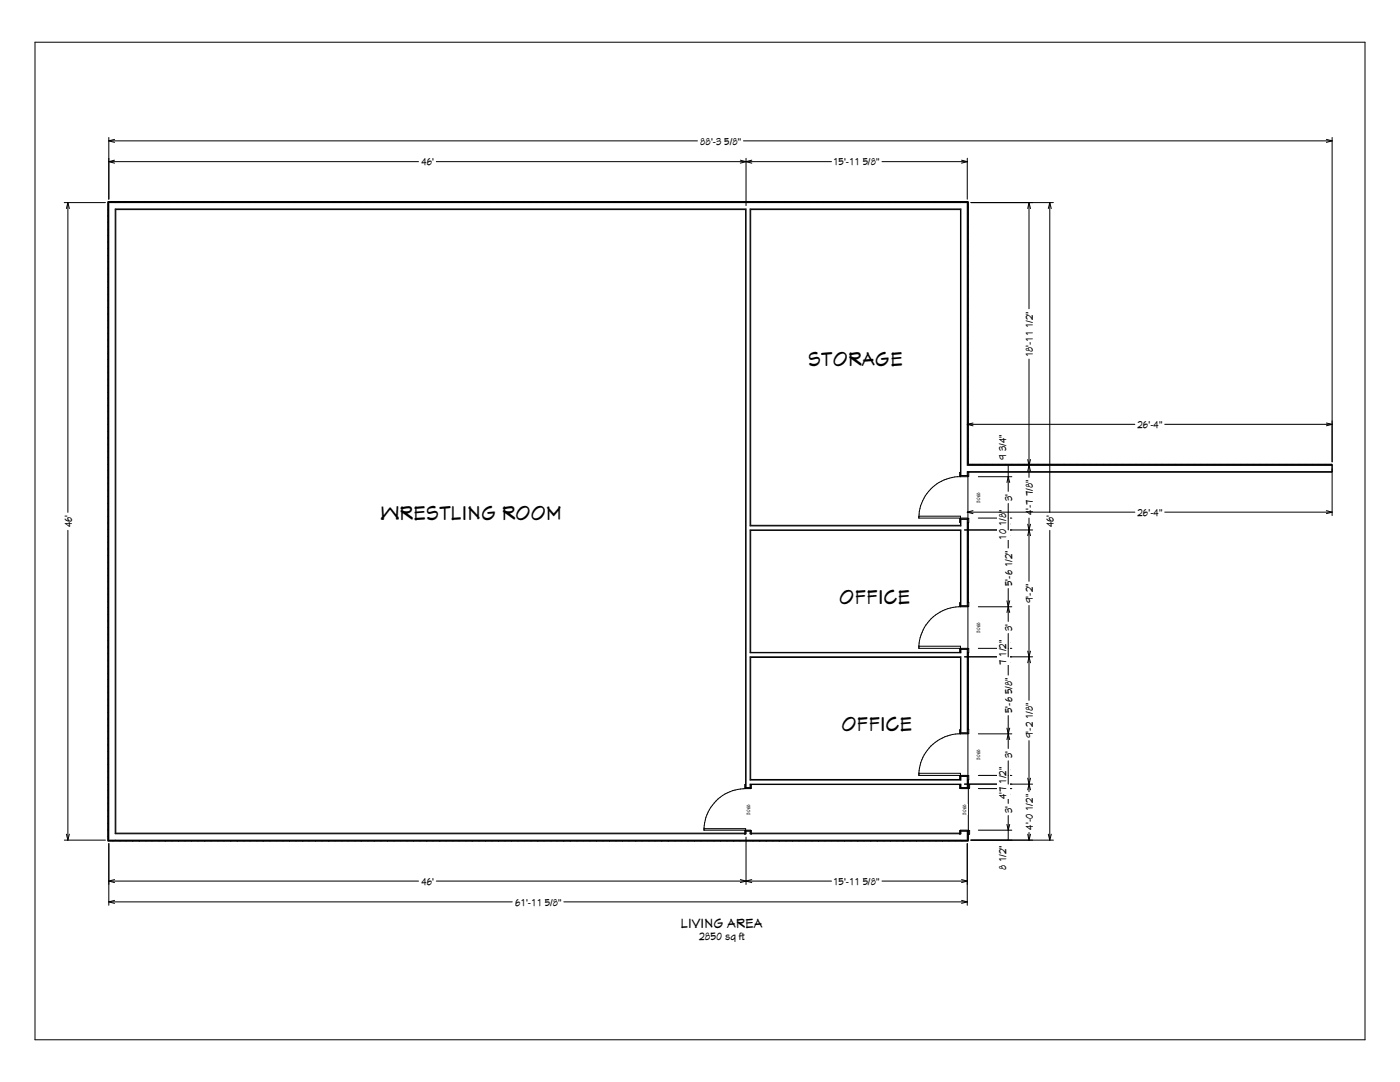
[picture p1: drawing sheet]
<svg xmlns="http://www.w3.org/2000/svg" width="279mm" height="216mm" viewBox="0 0 279 216" stroke-linecap="round" stroke-linejoin="round" font-family="sans-serif">
<g fill="none" stroke="#000" stroke-width=".2">
<path d="M22.4 40.2l-.1 .1M23.7 40.2l-.1 .1M25 40.2l-.1 .1M26.3 40.2l-.1 .1M27.6 40.2l-.1 .1M28.9 40.2l-.1 .1M30.2 40.2l-.1 .1M31.5 40.2l-.1 .1M32.9 40.2l-.2 .1M34.1 40.2l-.1 .1M35.4 40.2l-.1 .1M36.7 40.2l-.1 .1"/>
<path d="M38.1 40.2l-.2 .1M39.4 40.2l-.2 .1M40.6 40.2v.1M42 40.2l-.2 .1M43.3 40.2l-.2 .1M44.6 40.2l-.2 .1M45.9 40.2l-.1 .1M47.2 40.2l-.1 .1M48.5 40.2l-.2 .1M49.8 40.2l-.1 .1M51.1 40.2l-.1 .1M52.4 40.2l-.1 .1"/>
<path d="M53.7 40.2l-.1 .1M55 40.2l-.1 .1M56.3 40.2l-.1 .1M57.6 40.2l-.1 .1M58.9 40.2l-.1 .1M60.2 40.2l-.1 .1M61.5 40.2l-.1 .1M62.8 40.2l-.1 .1M64.1 40.2l-.1 .1M65.4 40.2l-.1 .1M66.7 40.2l-.1 .1M68 40.2l-.1 .1"/>
<path d="M69.3 40.2l-.1 .1M70.7 40.2l-.2 .1M71.9 40.2l-.1 .1M73.2 40.2l-.1 .1M74.5 40.2l-.1 .1M75.9 40.2l-.2 .1M77.1 40.2l-.1 .1M78.4 40.2v.1M79.8 40.2l-.2 .1M81.1 40.2l-.2 .1M82.4 40.2l-.1 .1M83.7 40.2l-.1 .1"/>
<path d="M85 40.2l-.2 .1M86.3 40.2l-.2 .1M87.6 40.2l-.1 .1M88.9 40.2l-.1 .1M90.2 40.2l-.1 .1M91.5 40.2l-.1 .1M92.8 40.2l-.1 .1M94.1 40.2l-.1 .1M95.4 40.2l-.1 .1M96.7 40.2l-.1 .1M98 40.2l-.1 .1M99.3 40.2l-.1 .1"/>
<path d="M100.6 40.2l-.1 .1M101.9 40.2l-.1 .1M103.2 40.2l-.1 .1M104.5 40.2l-.1 .1M105.8 40.2l-.1 .1M107.1 40.2l-.1 .1M108.4 40.2l-.1 .1M109.7 40.2l-.1 .1M111 40.2l-.1 .1M112.4 40.2l-.2 .1M113.7 40.2l-.2 .1M114.9 40.2v.1"/>
<path d="M116.2 40.2l-.1 .1M117.6 40.2l-.2 .1M118.9 40.2l-.2 .1M120.2 40.2l-.1 .1M121.5 40.2l-.1 .1M122.8 40.2l-.2 .1M124.1 40.2l-.1 .1M125.4 40.2l-.1 .1M126.7 40.2l-.1 .1M128 40.2l-.1 .1M129.3 40.2l-.1 .1M130.6 40.2l-.1 .1"/>
<path d="M131.9 40.2l-.1 .1M133.2 40.2l-.1 .1M134.5 40.2l-.1 .1M135.8 40.2l-.1 .1M137.1 40.2l-.1 .1M138.4 40.2l-.1 .1M139.7 40.2l-.1 .1M141 40.2l-.1 .1M142.3 40.2l-.1 .1M143.6 40.2l-.1 .1M144.9 40.2l-.1 .1M146.2 40.2l-.1 .1"/>
<path d="M147.5 40.2l-.1 .1M148.8 40.2l-.1 .1M150.2 40.2l-.2 .1M151.4 40.2l-.1 .1M152.7 40.2l-.1 .1M154.1 40.2l-.2 .1M155.4 40.2l-.2 .1M156.7 40.2l-.2 .1M157.9 40.2v.1M159.3 40.2l-.2 .1M160.6 40.2l-.2 .1M161.9 40.2l-.1 .1"/>
<path d="M163.2 40.2l-.1 .1M164.5 40.2l-.1 .1M165.8 40.2l-.1 .1M167.1 40.2l-.1 .1M168.4 40.2l-.1 .1M169.7 40.2l-.1 .1M171 40.2l-.1 .1M172.3 40.2l-.1 .1M173.6 40.2l-.1 .1M174.9 40.2l-.1 .1M176.2 40.2l-.1 .1M177.5 40.2l-.1 .1"/>
<path d="M178.8 40.2l-.1 .1M180.1 40.2l-.1 .1M181.4 40.2l-.1 .1M182.7 40.2l-.1 .1M184 40.2l-.1 .1M185.3 40.2l-.1 .1M186.6 40.2l-.1 .1M188 40.2l-.2 .1M189.2 40.2l-.1 .1M190.5 40.2l-.1 .1M191.9 40.2l-.2 .1M193.2 40.2l-.2 .1"/>
</g>
<g fill="#fff">
<path d="M23 40.4h168.8v1.3h-168.8z" fill-rule="evenodd"/>
<path d="M193.3 40.2l-.1 52.6z" fill-rule="evenodd"/>
</g>
<g fill="none" stroke="#000" stroke-width=".2">
<path d="M193.2 41.3l.1 .1M193.2 42.6l.1 .2M193.2 43.9l.1 .2M193.2 45.3h.1M193.2 46.5l.1 .2M193.2 47.8l.1 .2M193.2 49.1l.1 .2M193.2 50.5h.1M193.2 51.8l.1 .1M193.2 53l.1 .2M193.2 54.4l.1 .1M193.2 55.7l.1 .1"/>
<path d="M193.2 57l.1 .1M193.2 58.3l.1 .1M193.2 59.6l.1 .1M193.2 60.9l.1 .1M193.2 62.2l.1 .1M193.2 63.5l.1 .1M193.2 64.8l.1 .1M193.2 66.1l.1 .1M193.2 67.4l.1 .1M193.2 68.7l.1 .1M193.2 70l.1 .1M193.2 71.3l.1 .1"/>
<path d="M193.2 72.6l.1 .1M193.2 73.9l.1 .1M193.2 75.2l.1 .1M193.2 76.5l.1 .1M193.2 77.8l.1 .1M193.2 79.1l.1 .1M193.2 80.4l.1 .2M193.2 81.7l.1 .1M193.2 83l.1 .1M193.2 84.3l.1 .2M193.2 85.6l.1 .2M193.2 87l.1 .1"/>
<path d="M193.2 88.3h.1M193.2 89.5l.1 .2M193.2 90.8l.1 .2M193.2 92.2l.1 .1"/>
</g>
<path d="M193.2 104.3l.1 15.9z" fill-rule="evenodd" fill="#fff"/>
<path d="M193.2 105.2l.1 .1M193.2 106.5l.1 .1M193.2 107.8l.1 .1M193.2 109.1l.1 .1M193.2 110.4l.1 .1M193.2 111.7l.1 .1M193.2 113l.1 .1M193.2 114.3l.1 .1M193.2 115.6l.1 .1M193.2 116.9l.1 .2M193.2 118.2l.1 .1M193.2 119.5l.1 .1" fill="none" stroke="#000" stroke-width=".2"/>
<path d="M193.2 130.2l.1 15.3z" fill-rule="evenodd" fill="#fff"/>
<path d="M193.2 131.3l.1 .1M193.2 132.5l.1 .2M193.2 133.9l.1 .1M193.2 135.2l.1 .1M193.2 136.5l.1 .1M193.2 137.8l.1 .1M193.2 139.1l.1 .1M193.2 140.4l.1 .1M193.2 141.7l.1 .1M193.2 143l.1 .1M193.2 144.3l.1 .1" fill="none" stroke="#000" stroke-width=".2"/>
<path d="M193.2 155.6l.1 1.6z" fill-rule="evenodd" fill="#fff"/>
<path d="M193.2 156l.1 .1" fill="none" stroke="#000" stroke-width=".2"/>
<path d="M193.2 165.8l.1 2.1z" fill-rule="evenodd" fill="#fff"/>
<path d="M193.2 166.5l.1 .1" fill="none" stroke="#000" stroke-width=".2"/>
<g fill="#fff">
<path d="M191.8 40.4h1.2v54.5h-1.2z" fill-rule="evenodd"/>
<path d="M191.8 103.6h1.2v17.3h-1.2z" fill-rule="evenodd"/>
<path d="M191.8 129.5h1.2v16.8h-1.2z" fill-rule="evenodd"/>
<path d="M191.8 154.9h1.2v2.3h-1.2z" fill-rule="evenodd"/>
<path d="M191.8 165.8h1.2v1.8h-1.2z" fill-rule="evenodd"/>
<path d="M21.6 167.7h171.6l.1 .2h-171.8z" fill-rule="evenodd"/>
</g>
<g fill="none" stroke="#000" stroke-width=".2">
<path d="M22.6 167.7l-.1 .2M23.9 167.7l-.1 .2M25.2 167.7l-.1 .2M26.5 167.7l-.1 .2M27.9 167.7l-.2 .2M29.2 167.7l-.2 .2M30.4 167.7v.2M31.7 167.7l-.1 .2M33.1 167.7l-.2 .2M34.4 167.7l-.2 .2M35.7 167.7l-.1 .2M37 167.7l-.1 .2"/>
<path d="M38.3 167.7l-.2 .2M39.6 167.7l-.1 .2M40.9 167.7l-.1 .2M42.2 167.7l-.1 .2M43.5 167.7l-.1 .2M44.8 167.7l-.1 .2M46.1 167.7l-.1 .2M47.4 167.7l-.1 .2M48.7 167.7l-.1 .2M50 167.7l-.1 .2M51.3 167.7l-.1 .2M52.6 167.7l-.1 .2"/>
<path d="M53.9 167.7l-.1 .2M55.2 167.7l-.1 .2M56.5 167.7l-.1 .2M57.8 167.7l-.1 .2M59.1 167.7l-.1 .2M60.5 167.7l-.2 .2M61.7 167.7l-.1 .2M63 167.7l-.1 .2M64.3 167.7l-.1 .2M65.7 167.7l-.2 .2M66.9 167.7l-.1 .2M68.2 167.7v.2"/>
<path d="M69.6 167.7l-.2 .2M70.9 167.7l-.2 .2M72.2 167.7l-.1 .2M73.4 167.7v.2M74.8 167.7l-.2 .2M76.1 167.7l-.2 .2M77.4 167.7l-.1 .2M78.7 167.7l-.1 .2M80 167.7l-.1 .2M81.3 167.7l-.1 .2M82.6 167.7l-.1 .2M83.9 167.7l-.1 .2"/>
<path d="M85.2 167.7l-.1 .2M86.5 167.7l-.1 .2M87.8 167.7l-.1 .2M89.1 167.7l-.1 .2M90.4 167.7l-.1 .2M91.7 167.7l-.1 .2M93 167.7l-.1 .2M94.3 167.7l-.1 .2M95.6 167.7l-.1 .2M96.9 167.7l-.1 .2M98.2 167.7l-.1 .2M99.5 167.7l-.1 .2"/>
<path d="M100.8 167.7l-.1 .2M102.2 167.7l-.2 .2M103.5 167.7l-.2 .2M104.7 167.7l-.1 .2M106 167.7l-.1 .2M107.4 167.7l-.2 .2M108.7 167.7l-.2 .2M110 167.7l-.1 .2M111.3 167.7l-.1 .2M112.6 167.7l-.2 .2M113.9 167.7l-.2 .2M115.2 167.7l-.1 .2"/>
<path d="M116.5 167.7l-.1 .2M117.8 167.7l-.1 .2M119.1 167.7l-.1 .2M120.4 167.7l-.1 .2M121.7 167.7l-.1 .2M123 167.7l-.1 .2M124.3 167.7l-.1 .2M125.6 167.7l-.1 .2M126.9 167.7l-.1 .2M128.2 167.7l-.1 .2M129.5 167.7l-.1 .2M130.8 167.7l-.1 .2"/>
<path d="M132.1 167.7l-.1 .2M133.4 167.7l-.1 .2M134.7 167.7l-.1 .2M136 167.7l-.1 .2M137.3 167.7l-.1 .2M138.6 167.7l-.1 .2M140 167.7l-.2 .2M141.2 167.7l-.1 .2M142.5 167.7v.2M143.8 167.7l-.1 .2M145.2 167.7l-.2 .2M146.5 167.7l-.2 .2"/>
<path d="M147.7 167.7v.2M149.1 167.7l-.2 .2M150.4 167.7l-.2 .2M151.7 167.7l-.1 .2M153 167.7l-.1 .2M154.3 167.7l-.1 .2M155.6 167.7l-.2 .2M156.9 167.7l-.1 .2M158.2 167.7l-.1 .2M159.5 167.7l-.1 .2M160.8 167.7l-.1 .2M162.1 167.7l-.1 .2"/>
<path d="M163.4 167.7l-.1 .2M164.7 167.7l-.1 .2M166 167.7l-.1 .2M167.3 167.7l-.1 .2M168.6 167.7l-.1 .2M169.9 167.7l-.1 .2M171.2 167.7l-.1 .2M172.5 167.7l-.1 .2M173.8 167.7l-.1 .2M175.1 167.7l-.1 .2M176.4 167.7l-.1 .2M177.8 167.7l-.2 .2"/>
<path d="M179 167.7l-.1 .2M180.3 167.7l-.1 .2M181.7 167.7l-.2 .2M183 167.7l-.2 .2M184.2 167.7l-.1 .2M185.5 167.7v.2M186.9 167.7l-.2 .2M188.2 167.7l-.2 .2M189.5 167.7l-.1 .2M190.8 167.7l-.1 .2M192.1 167.7l-.2 .2"/>
</g>
<g fill="#fff">
<path d="M23 166.4h168.8v1.2h-168.8z" fill-rule="evenodd"/>
<path d="M21.5 40.2v127.7z" fill-rule="evenodd"/>
</g>
<g fill="none" stroke="#000" stroke-width=".2">
<path d="M21.5 40.4l.1 .1M21.5 41.7l.1 .1M21.5 43l.1 .1M21.5 44.3l.1 .1M21.5 45.6l.1 .1M21.5 46.9l.1 .1M21.5 48.2l.1 .1M21.5 49.5l.1 .2M21.5 50.8l.1 .2M21.5 52.2h.1M21.5 53.4l.1 .2M21.5 54.7l.1 .2"/>
<path d="M21.5 56l.1 .2M21.5 57.4l.1 .1M21.5 58.7l.1 .1M21.5 59.9l.1 .2M21.5 61.3l.1 .1M21.5 62.6l.1 .1M21.5 63.9l.1 .1M21.5 65.2l.1 .1M21.5 66.5l.1 .1M21.5 67.8l.1 .1M21.5 69.1l.1 .1M21.5 70.4l.1 .1"/>
<path d="M21.5 71.7l.1 .1M21.5 73l.1 .1M21.5 74.3l.1 .1M21.5 75.6l.1 .1M21.5 76.9l.1 .1M21.5 78.2l.1 .1M21.5 79.5l.1 .1M21.5 80.8l.1 .1M21.5 82.1l.1 .1M21.5 83.4l.1 .1M21.5 84.7l.1 .1M21.5 86l.1 .1"/>
<path d="M21.5 87.3l.1 .2M21.5 88.6l.1 .1M21.5 90h.1M21.5 91.2l.1 .2M21.5 92.5l.1 .2M21.5 93.9l.1 .1M21.5 95.2h.1M21.5 96.4l.1 .2M21.5 97.7l.1 .2M21.5 99.1l.1 .1M21.5 100.4l.1 .1M21.5 101.7l.1 .1"/>
<path d="M21.5 103l.1 .1M21.5 104.3l.1 .1M21.5 105.6l.1 .1M21.5 106.9l.1 .1M21.5 108.2l.1 .1M21.5 109.5l.1 .1M21.5 110.8l.1 .1M21.5 112.1l.1 .1M21.5 113.4l.1 .1M21.5 114.7l.1 .1M21.5 116l.1 .1M21.5 117.3l.1 .1"/>
<path d="M21.5 118.6l.1 .1M21.5 119.9l.1 .1M21.5 121.2l.1 .1M21.5 122.5l.1 .1M21.5 123.8l.1 .2M21.5 125.1l.1 .2M21.5 126.4l.1 .1M21.5 127.7l.1 .1M21.5 129l.1 .2M21.5 130.3l.1 .2M21.5 131.7h.1M21.5 133l.1 .1"/>
<path d="M21.5 134.2l.1 .2M21.5 135.6l.1 .1M21.5 136.9l.1 .1M21.5 138.2l.1 .1M21.5 139.4l.1 .2M21.5 140.8l.1 .1M21.5 142.1l.1 .1M21.5 143.4l.1 .1M21.5 144.7l.1 .1M21.5 146l.1 .1M21.5 147.3l.1 .1M21.5 148.6l.1 .1"/>
<path d="M21.5 149.9l.1 .1M21.5 151.2l.1 .1M21.5 152.5l.1 .1M21.5 153.8l.1 .1M21.5 155.1l.1 .1M21.5 156.4l.1 .1M21.5 157.7l.1 .1M21.5 159l.1 .1M21.5 160.3l.1 .1M21.5 161.6l.1 .2M21.5 162.9l.1 .1M21.5 164.2l.1 .1"/>
<path d="M21.5 165.5l.1 .2M21.5 166.8l.1 .2"/>
</g>
<g fill="#fff">
<path d="M21.7 40.4h1.3v127.2h-1.3z" fill-rule="evenodd"/>
<path d="M148.9 41.7h.8v115.5h-.8z" fill-rule="evenodd"/>
<path d="M148.9 165.8h.8v.6h-.8z" fill-rule="evenodd"/>
<path d="M149.7 155.7h42.1v.8h-42.1z" fill-rule="evenodd"/>
<path d="M193.3 92.6h72.6v.2h-72.7z" fill-rule="evenodd"/>
</g>
<g fill="none" stroke="#000" stroke-width=".2">
<path d="M194.2 92.6l-.1 .2M195.5 92.6l-.1 .2M196.8 92.6l-.1 .2M198.1 92.6l-.1 .2M199.4 92.6l-.1 .2M200.7 92.6l-.1 .2M202 92.6l-.1 .2M203.3 92.6l-.1 .2M204.6 92.6l-.1 .2M205.9 92.6l-.1 .2M207.2 92.6l-.1 .2M208.5 92.6l-.1 .2"/>
<path d="M209.8 92.6l-.1 .2M211.1 92.6l-.1 .2M212.4 92.6l-.1 .2M213.7 92.6l-.1 .2M215 92.6l-.1 .2M216.3 92.6l-.1 .2M217.6 92.6l-.1 .2M218.9 92.6l-.1 .2M220.3 92.6l-.2 .2M221.5 92.6l-.1 .2M222.8 92.6l-.1 .2M224.2 92.6l-.2 .2"/>
<path d="M225.5 92.6l-.2 .2M226.8 92.6l-.1 .2M228 92.6v.2M229.4 92.6l-.2 .2M230.7 92.6l-.2 .2M232 92.6l-.1 .2M233.3 92.6l-.1 .2M234.6 92.6l-.1 .2M235.9 92.6l-.1 .2M237.2 92.6l-.1 .2M238.5 92.6l-.1 .2M239.8 92.6l-.1 .2"/>
<path d="M241.1 92.6l-.1 .2M242.4 92.6l-.1 .2M243.7 92.6l-.1 .2M245 92.6l-.1 .2M246.3 92.6l-.1 .2M247.6 92.6l-.1 .2M248.9 92.6l-.1 .2M250.2 92.6l-.1 .2M251.5 92.6l-.1 .2M252.8 92.6l-.1 .2M254.1 92.6l-.1 .2M255.4 92.6l-.1 .2"/>
<path d="M256.8 92.6l-.2 .2M258 92.6l-.1 .2M259.3 92.6l-.1 .2M260.6 92.6l-.1 .2M262 92.6l-.2 .2M263.3 92.6l-.2 .2M264.5 92.6v.2M265.9 92.6l-.2 .2"/>
</g>
<g fill="#fff">
<path d="M193 92.8h72.9v1.3h-72.9z" fill-rule="evenodd"/>
<path d="M149.7 104.9h42.1v.8h-42.1z" fill-rule="evenodd"/>
<path d="M149.7 130.3h42.1v.8h-42.1z" fill-rule="evenodd"/>
</g>
<g fill="none" stroke="#000" stroke-width=".2">
<path d="M21.5 40.2h171.8v52.4M21.6 40.3h171.6v52.5M23 40.4h170v52.4M23 41.7h125.9M23.1 41.8h125.7M149.7 41.7h42.1v53.2M149.8 41.8h41.9v53.3M191.7 94.9h1.5M191.7 94.3h-.2v.7h.2M193 94.1v.8M193.2 95h.1v-.8h-.1v26.7M193.2 95.1a8.4 8.4 0 0 0-9.8 8"/>
<path d="M193.3 94.2h.1M191.7 105.8v15.1M191.7 103.6h1.5M191.7 103.5h-.2v.7h.2M191.8 103.6v1.3M191.8 105.7v15.2M193 103.6v17.3M193.2 103.4h-9.8v-.4h8.3v1.8M193.2 103.5h.1v.8h-.1M193.3 104.3v15.9M191.7 129.5v.7M191.7 131.2v15.1"/>
<path d="M191.8 129.5v.8M191.8 131.1v15.2M193 129.5v16.8M193.2 129.5v16.8M193.3 130.2v15.3M191.7 154.9v.6M191.7 156.5v.7M191.8 154.9v.8M191.8 156.5v.7M193 154.9v2.3M193.2 154.9v2.3M193.3 155.6v1.6"/>
<path d="M191.7 165.8v.4M191.8 165.8v.6M193 165.8v1.8h-1.2M193.2 165.8v1.9M193.3 165.8v2.1"/>
</g>
<path d="M194.7 98.1h1.2v2.2h-1.2z" fill-rule="evenodd" fill="#fff"/>
<path d="M191.7 121.1v-.2h1.5v8.6h-1.5v-.6h-8.3M191.7 129.4h-.2v.8h.2M191.7 120.3h-.2v.7h.2M193.2 121.1a9.7 9.7 0 0 0-4.6 .6 8.2 8.2 0 0 0-5.2 7.7h9.8M193.2 129.4h.1v.8h-.1M193.2 120.2h.1v.8h-.1" fill="none" stroke="#000" stroke-width=".2"/>
<path d="M194.7 124.1h1.2v2.1h-1.2z" fill-rule="evenodd" fill="#fff"/>
<path d="M191.7 146.4v-.1h1.5v8.6h-1.5v-.6h-8.3M191.7 154.8h-.2v.7h.2M191.7 145.6h-.2v.8h.2M193.2 146.4a9.6 9.6 0 0 0-4.1 .5 8.2 8.2 0 0 0-5.7 7.8h9.8M193.2 154.8h.1v.8h-.1M193.2 145.5h.1v.9h-.1" fill="none" stroke="#000" stroke-width=".2"/>
<path d="M194.7 149.4h1.2v2.2h-1.2z" fill-rule="evenodd" fill="#fff"/>
<path d="M191.7 156.5h-.2v.8h.2M193.3 157.4h-1.6v-.2h1.6v8.6h-1.6v-.1h1.6M193.3 156.5h.2v.8h-.2M191.7 165.7h-.2v.8h.2M193.3 165.7h.2v.8h-.2" fill="none" stroke="#000" stroke-width=".2"/>
<path d="M191.9 160.4h1.2v2.2h-1.2z" fill-rule="evenodd" fill="#fff"/>
<g fill="none" stroke="#000" stroke-width=".2">
<path d="M21.5 40.2v127.7h171.8M21.6 40.3v127.4h171.6M21.6 40.3v127.4M23 40.4h-1.3v127.2h170.1M23 41.7v124.7h125.9v-.6M23.1 41.8v124.4h125.7v-.8h-8.3M148.8 41.8v115.6M148.9 41.7v115.5M149.7 41.7v63.2M149.8 41.8v63M149.7 105.7v24.6M149.8 105.8v24.4"/>
<path d="M149.7 131.1v24.6M149.8 131.2v24.3M148.8 157.4a8.3 8.3 0 0 0-8.3 8.3h9.3v.5h41.9M148.8 157.2h1M148.8 156.5h-.2v.8h.2M149.7 156.5v.7M149.8 157.3h.1v-.8h-.1v.9h-1M148.8 165.8h1M148.8 165.7h-.2v.8h.2M149.7 165.8v.6h42.1M149.8 165.7h.1v.8h-.1"/>
</g>
<path d="M148.8 160.4h1.2v2.2h-1.2z" fill-rule="evenodd" fill="#fff"/>
<g fill="none" stroke="#000" stroke-width=".2">
<path d="M7 8.4h265.4v199.1h-265.4zM12.8 40.4h8.2M13.3 41.6l.2-1.2 .3 1.2M193 92.8h72.9M193 94.1h72.9M193.2 92.8h72.7M193.3 92.6h72.6v1.6h-72.7M149.7 105.7h42.1M149.7 104.9h42.1M149.8 105.8h41.9M149.8 104.8h41.9M149.7 131.1h42.1"/>
<path d="M149.7 130.3h42.1M149.8 131.2h41.9M149.8 130.2h41.9M149.7 156.5h42.1M149.7 155.7h42.1M149.8 156.5h41.9M149.8 155.5h41.9M12.8 167.6h8.2M13.3 166.5l.2 1.1 .3-1.1"/>
</g>
<path d="M12.5 102.7h2.4v2.5h-2.4z" fill-rule="evenodd" fill="#fff"/>
<path d="M13.5 40.4v61.8M193.8 40.4h16.4M209.2 41.6l.3-1.2 .3 1.2M13.5 105.8v61.8M193.8 167.6h16.4M209.2 166.5l.3 1.1 .3-1.1" fill="none" stroke="#000" stroke-width=".2"/>
<path d="M208.4 102.7h2.5v2.5h-2.5z" fill-rule="evenodd" fill="#fff"/>
<path d="M209.5 40.4v61.8M209.5 105.8v61.8M192.5 156.5h13.6M205.1 155.3l.3 1.2M205.4 156.5l.3 1.1M205.4 156.5l-.3 1.1M205.7 155.3l-.3 1.2M193.8 167.6h12.3M205.1 166.5l.3 1.1 .3-1.1" fill="none" stroke="#000" stroke-width=".2"/>
<path d="M204.3 158.4h2.5v7.1h-2.5z" fill-rule="evenodd" fill="#fff"/>
<path d="M192.5 131.1h13.6M205.1 129.9l.3 1.2M205.4 131.1l.3 1.1M205.4 131.1l-.3 1.1M205.7 129.9l-.3 1.2M205.4 156.5v1.5M205.4 166.1v1.5" fill="none" stroke="#000" stroke-width=".2"/>
<path d="M204.3 140.2h2.5v7.1h-2.5z" fill-rule="evenodd" fill="#fff"/>
<path d="M192.5 105.7h13.6M205.1 104.6l.3 1.1M205.4 105.7l.3 1.2M205.4 105.7l-.3 1.2M205.7 104.6l-.3 1.1M205.4 131.1v8.6M205.4 147.8v8.7" fill="none" stroke="#000" stroke-width=".2"/>
<path d="M204.3 116.5h2.5v3.8h-2.5z" fill-rule="evenodd" fill="#fff"/>
<path d="M205.1 91.7l.3 1.1M205.4 92.8l.3 1.2M205.4 92.8l-.3 1.2M205.7 91.7l-.3 1.1M205.4 105.7v10.3M205.4 120.8v10.3" fill="none" stroke="#000" stroke-width=".2"/>
<path d="M204.3 95.7h2.5v7.1h-2.5z" fill-rule="evenodd" fill="#fff"/>
<path d="M193.8 40.4h12.3M205.1 41.6l.3-1.2 .3 1.2M205.4 92.8v2.4M205.4 103.4v2.3" fill="none" stroke="#000" stroke-width=".2"/>
<path d="M204.3 62.1h2.5v9.2h-2.5z" fill-rule="evenodd" fill="#fff"/>
<path d="M205.4 40.4v21.2M205.4 71.7v21.1M193.8 167.6h8.1M195.2 165.7h6.7M201 164.5l.2 1.2 .3-1.2" fill="none" stroke="#000" stroke-width=".2"/>
<path d="M199 168.7h2.4v5h-2.4z" fill-rule="evenodd" fill="#fff"/>
<path d="M195.2 157.4h6.7M201 158.5l.2-1.1 .3 1.1M201.2 165.7v1.9" fill="none" stroke="#000" stroke-width=".2"/>
<path d="M200.2 160.8h2.4v1.4h-2.4z" fill-rule="evenodd" fill="#fff"/>
<path d="M192.5 156.5h9.4M201.2 157.4v2.9M201.2 162.7v3" fill="none" stroke="#000" stroke-width=".2"/>
<path d="M199 157.6h2.4v1.8h-2.4z" fill-rule="evenodd" fill="#fff"/>
<path d="M195.2 154.7h6.7M201 153.6l.2 1.1 .3-1.1M201.2 156.5v.9" fill="none" stroke="#000" stroke-width=".2"/>
<path d="M199 153h2.4v5h-2.4z" fill-rule="evenodd" fill="#fff"/>
<path d="M195.2 146.4h6.7M201 145.3l.2 1.1M201.2 154.7v1.8M201.2 146.4l.3 1.2M201.2 146.4l-.2 1.2M201.5 145.3l-.3 1.1" fill="none" stroke="#000" stroke-width=".2"/>
<path d="M200.2 149.8h2.4v1.5h-2.4z" fill-rule="evenodd" fill="#fff"/>
<path d="M192.5 131.1h9.4M201 132.2l.2-1.1 .3 1.1M201.2 146.4v3M201.2 151.8v2.9" fill="none" stroke="#000" stroke-width=".2"/>
<path d="M200.2 135.2h2.4v7.1h-2.4z" fill-rule="evenodd" fill="#fff"/>
<path d="M195.2 129.4h6.7M201 128.2l.2 1.2 .3-1.2M201.2 131.1v3.6M201.2 142.8v3.6" fill="none" stroke="#000" stroke-width=".2"/>
<path d="M199 127.7h2.4v5h-2.4z" fill-rule="evenodd" fill="#fff"/>
<path d="M201 119.9l.2 1.2M201.5 119.9l-.3 1.2M195.2 121.1h6.7M201.2 129.4v1.7M201.2 121.1l.3 1.1M201.2 121.1l-.2 1.1" fill="none" stroke="#000" stroke-width=".2"/>
<path d="M200.2 124.5h2.4v1.4h-2.4z" fill-rule="evenodd" fill="#fff"/>
<path d="M192.5 105.7h9.4M201 104.6l.2 1.1M201.2 105.7l.3 1.2M201.2 105.7l-.2 1.2M201.5 104.6l-.3 1.1M201.2 121.1v2.9M201.2 126.4v3" fill="none" stroke="#000" stroke-width=".2"/>
<path d="M200.2 109.8h2.4v7.1h-2.4z" fill-rule="evenodd" fill="#fff"/>
<path d="M195.2 103.4h6.7M201 102.2l.2 1.2M201.2 105.7v3.6M201.2 117.4v3.7M201.2 103.4l.3 1.2M201.2 103.4l-.2 1.2M201.5 102.2l-.3 1.2" fill="none" stroke="#000" stroke-width=".2"/>
<path d="M199 101.6h2.4v6.1h-2.4z" fill-rule="evenodd" fill="#fff"/>
<path d="M195.2 95.1h6.7M201 96.3l.2-1.2 .3 1.2M201.2 103.4v2.3" fill="none" stroke="#000" stroke-width=".2"/>
<path d="M200.2 98.5h2.4v1.4h-2.4z" fill-rule="evenodd" fill="#fff"/>
<path d="M201.2 95.1v2.9M201.2 100.5v2.9" fill="none" stroke="#000" stroke-width=".2"/>
<path d="M199 86.7h2.4v5h-2.4z" fill-rule="evenodd" fill="#fff"/>
<path d="M194.2 84.4l-1.2 .3 1.2 .3M201.2 92.8v2.3M264.7 84.4l1.2 .3-1.2 .3M265.9 84v8.2" fill="none" stroke="#000" stroke-width=".2"/>
<path d="M227 83.6h5v2.5h-5z" fill-rule="evenodd" fill="#fff"/>
<path d="M21.7 27.4v12.4M22.9 27.8l-1.2 .3 1.2 .3M264.7 27.8l1.2 .3-1.2 .3M265.9 27.4v64.8M193 84.7h33.5M232.5 84.7h33.4" fill="none" stroke="#000" stroke-width=".2"/>
<path d="M139.7 27.1h8.2v2.4h-8.2z" fill-rule="evenodd" fill="#fff"/>
<path d="M21.7 28.1h117.5M147.7 32l2.3 .6M148.4 28.1h117.5M148.9 31.6v9.4M150 32l-2.3 .6M191.9 32l1.1 .3-1.1 .3M193 31.6v8.2" fill="none" stroke="#000" stroke-width=".2"/>
<path d="M166.3 31.2h9.3v2.5h-9.3z" fill-rule="evenodd" fill="#fff"/>
<path d="M21.7 31.6v8.2M22.9 32l-1.2 .3 1.2 .3M148.9 32.3h17M176 32.3h17" fill="none" stroke="#000" stroke-width=".2"/>
<path d="M84.1 31.2h2.6v2.5h-2.6z" fill-rule="evenodd" fill="#fff"/>
<path d="M21.7 32.3h61.8M87.1 32.3h61.8M265.9 93.6v9.3M194.2 101.9l-1.2 .3 1.2 .3M264.7 101.9l1.2 .3-1.2 .3" fill="none" stroke="#000" stroke-width=".2"/>
<path d="M227 101.1h5v2.5h-5z" fill-rule="evenodd" fill="#fff"/>
<path d="M193 102.2h33.5M232.5 102.2h33.4M21.7 168.3v12.3M22.9 179.7l-1.2 .3 1.2 .3M191.9 179.7l1.1 .3-1.1 .3M193 168.3v12.3" fill="none" stroke="#000" stroke-width=".2"/>
<path d="M102.8 178.9h9.3v2.5h-9.3z" fill-rule="evenodd" fill="#fff"/>
<path d="M21.7 180h80.5M21.7 168.3v8.2M22.9 175.5l-1.2 .3 1.2 .3M112.5 180h80.5M147.7 175.5l2.3 .6M148.9 167v9.5M150 175.5l-2.3 .6" fill="none" stroke="#000" stroke-width=".2"/>
<path d="M84.1 174.8h2.6v2.4h-2.6z" fill-rule="evenodd" fill="#fff"/>
<path d="M21.7 175.8h61.8M87.1 175.8h61.8M191.9 175.5l1.1 .3-1.1 .3M193 168.3v8.2" fill="none" stroke="#000" stroke-width=".2"/>
<path d="M166.3 174.8h9.3v2.4h-9.3z" fill-rule="evenodd" fill="#fff"/>
<path d="M148.9 175.8h17M176 175.8h17" fill="none" stroke="#000" stroke-width=".2"/>
<g font-size="4.9">
<text x="161.3" y="73.1">STORAGE</text>
<text x="76" y="103.8">WRESTLING ROOM</text>
<text x="167.5" y="120.5">OFFICE</text>
<text x="167.9" y="145.9">OFFICE</text>
</g>
<text font-size="3.3" x="135.9" y="185.2">LIVING AREA</text>
<text font-size="2.6" x="139.5" y="187.5">2850 sq ft</text>
<g font-size="2.5">
<text x="139.7" y="28.9">88'-3</text>
<text x="144.5" y="28.9">5/8&quot;</text>
<text x="84.1" y="33">46'</text>
<text x="166.3" y="33">15'-11</text>
<text x="172.2" y="33">5/8&quot;</text>
<text x="206.1" y="65.4" transform="rotate(-90 206.1 65.4)">1/2&quot;</text>
<text x="206.1" y="71.3" transform="rotate(-90 206.1 71.3)">18'-11</text>
<text x="227" y="85.4">26'-4&quot;</text>
<text x="200.8" y="91.7" transform="rotate(-90 200.8 91.7)">9</text>
<text x="200.8" y="90.1" transform="rotate(-90 200.8 90.1)">3/4&quot;</text>
<text x="202" y="99.9" transform="rotate(-90 202 99.9)">3'</text>
<text x="206.1" y="101.7" transform="rotate(-90 206.1 101.7)">'-7</text>
<text x="206.1" y="99.1" transform="rotate(-90 206.1 99.1)">7/8&quot;</text>
<text x="14.3" y="105.2" transform="rotate(-90 14.3 105.2)">46'</text>
<text x="200.8" y="107.7" transform="rotate(-90 200.8 107.7)">10</text>
<text x="200.8" y="104.9" transform="rotate(-90 200.8 104.9)">1/</text>
<text x="200.8" y="103.3" transform="rotate(-90 200.8 103.3)">8&quot;</text>
<text x="206.1" y="102.8" transform="rotate(-90 206.1 102.8)">4</text>
<text x="210.3" y="105.2" transform="rotate(-90 210.3 105.2)">46'</text>
<text x="227" y="103">26'-4&quot;</text>
<text x="202" y="113.2" transform="rotate(-90 202 113.2)">1/2&quot;</text>
<text x="202" y="116.9" transform="rotate(-90 202 116.9)">5'-6</text>
<text x="202" y="125.9" transform="rotate(-90 202 125.9)">3'</text>
<text x="206.1" y="120.3" transform="rotate(-90 206.1 120.3)">9'-2&quot;</text>
<text x="200.8" y="131.1" transform="rotate(-90 200.8 131.1)">1/2&quot;</text>
<text x="200.8" y="132.7" transform="rotate(-90 200.8 132.7)">7</text>
<text x="202" y="142.3" transform="rotate(-90 202 142.3)">5'-6</text>
<text x="202" y="138.6" transform="rotate(-90 202 138.6)">5/8&quot;</text>
<text x="206.1" y="143.6" transform="rotate(-90 206.1 143.6)">1/8&quot;</text>
<text x="206.1" y="147.3" transform="rotate(-90 206.1 147.3)">9'-2</text>
<text x="202" y="151.3" transform="rotate(-90 202 151.3)">3'</text>
<text x="200.8" y="159.4" transform="rotate(-90 200.8 159.4)">4&quot;7</text>
<text x="200.8" y="156.4" transform="rotate(-90 200.8 156.4)">1/2&quot;</text>
<text x="206.1" y="161.8" transform="rotate(-90 206.1 161.8)">1/2&quot;</text>
<text x="202" y="162.2" transform="rotate(-90 202 162.2)">3'</text>
<text x="206.1" y="165.5" transform="rotate(-90 206.1 165.5)">4'-0</text>
<text x="200.8" y="173.7" transform="rotate(-90 200.8 173.7)">8</text>
<text x="200.8" y="172.1" transform="rotate(-90 200.8 172.1)">1/2&quot;</text>
<text x="84.1" y="176.6">46'</text>
<text x="166.3" y="176.6">15'-11</text>
<text x="172.2" y="176.6">5/8&quot;</text>
<text x="102.8" y="180.7">61'-11</text>
<text x="108.7" y="180.7">5/8&quot;</text>
</g>
<g font-size="1.2">
<text x="195.6" y="100.3" transform="rotate(-90 195.6 100.3)">3068</text>
<text x="195.6" y="126.2" transform="rotate(-90 195.6 126.2)">3068</text>
<text x="195.6" y="151.6" transform="rotate(-90 195.6 151.6)">3068</text>
<text x="149.7" y="162.6" transform="rotate(-90 149.7 162.6)">3068</text>
<text x="192.8" y="162.6" transform="rotate(-90 192.8 162.6)">3068</text>
</g>
</svg>
